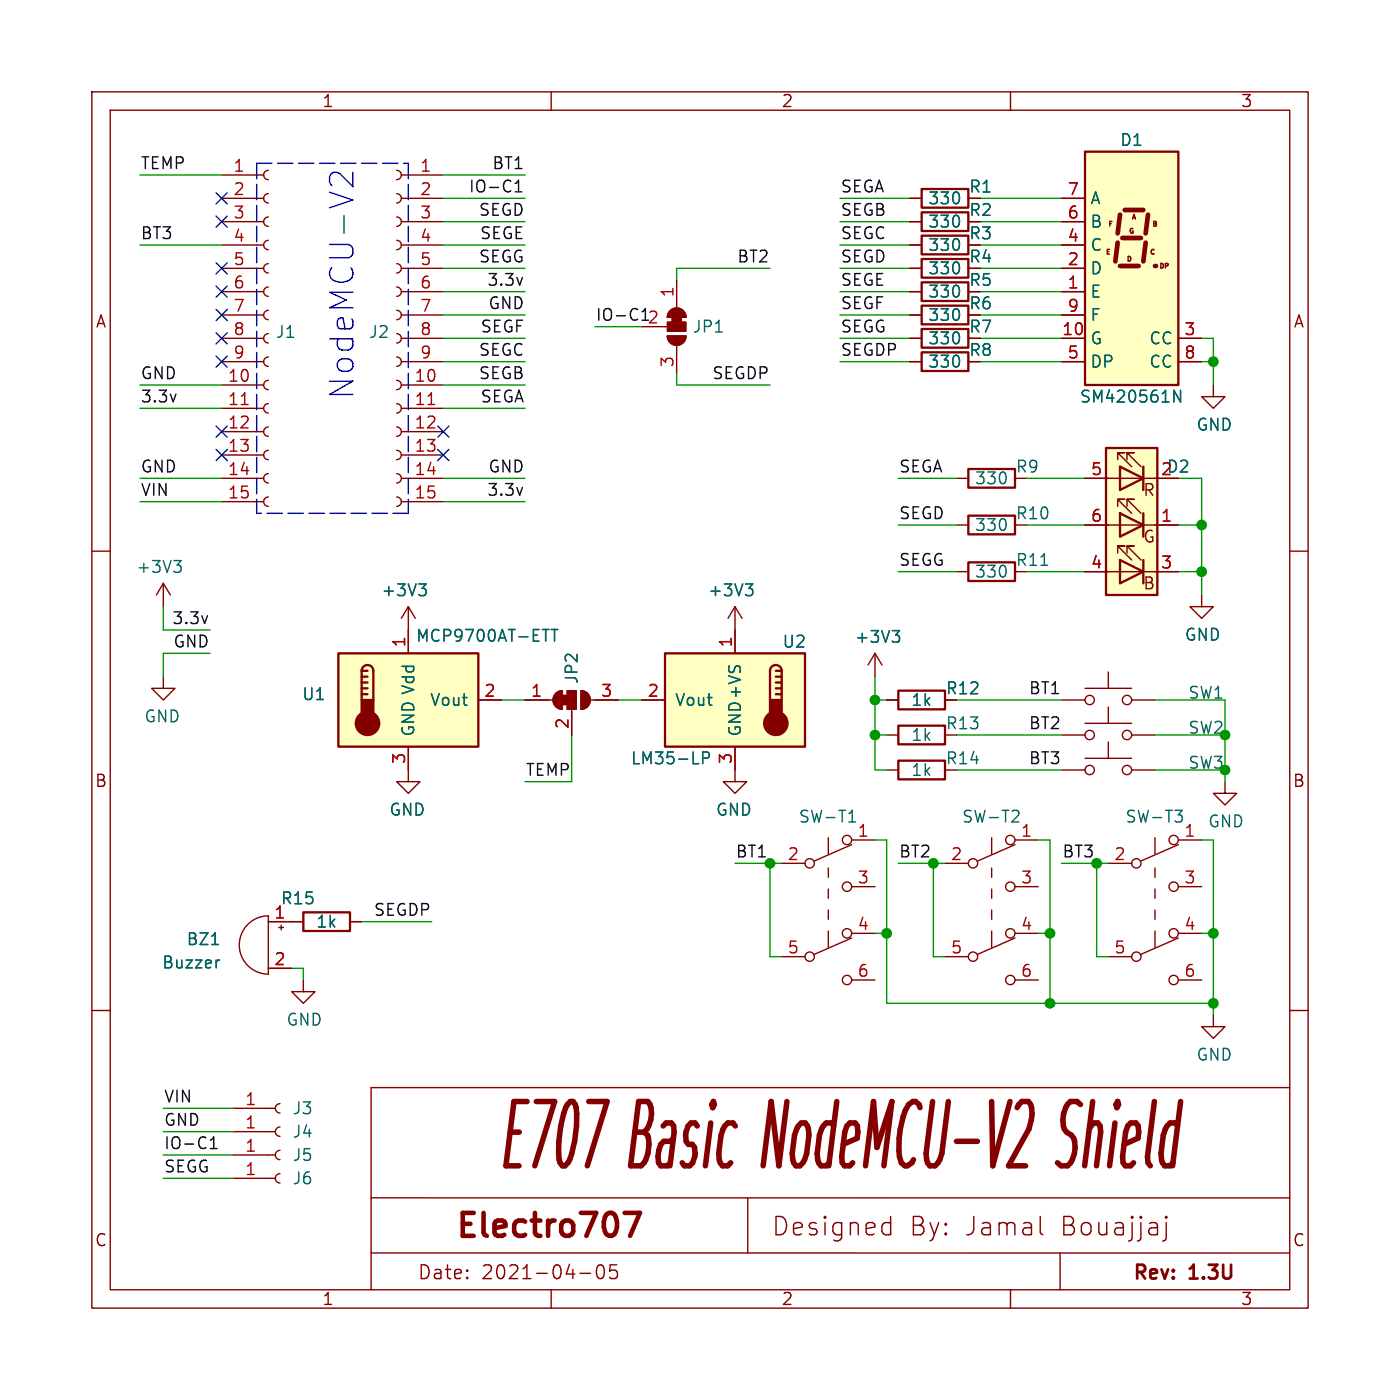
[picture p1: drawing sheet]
<svg xmlns="http://www.w3.org/2000/svg" width="152mm" height="152mm" viewBox="0 0 152 152" stroke-linecap="round" stroke-linejoin="round" font-family="sans-serif">
<g fill="none" stroke="#840000" stroke-width=".15">
<path d="M10 10h132.4v132.4h-132.4zM12 12h128.4v128.4h-128.4zM60 10v2M110 10v2M10 60h2M140.4 60h2M10 110h2M140.4 118.4h-100v22M140.4 110h2M40.4 136.4h100M40.4 130.4h100M63.1 138.6h1.2"/>
<path d="M65.1 137.8a.36 .36 0 0 1 .3-.1 .36 .36 0 0 1 .3 .3 .88 .88 0 0 1-.3 1.2 .38 .38 0 0 1-.4-.3 1.28 1.28 0 0 1 .1-1.1zM67.1 137.7h-.7v.7l.2-.1h.5l.1 .2-.1 .5-.2 .2h-.3l-.2-.2M81.4 130.4v6M96.4 133.1h.4l.2 .1M97 132.4v2M97 134.3l-.2 .1h-.4M113.2 132.4v1.7l.1 .2 .2 .1M115.4 136.4v4M127 132.4v.2M127 133.1v1.7l-.1 .2-.3 .1M127 132.4l-.1 .1 .1 .1M127 132.4v.1v.1"/>
<path d="M60 140.4v2M110 140.4v2"/>
</g>
<path d="M68 132h1.7l-1.1 2.5" fill="none" stroke="#840000" stroke-width=".5"/>
<path d="M120.4 48.8h5.6v16h-5.6z" fill="#ffffc2"/>
<path d="M120.4 48.8h5.6v16h-5.6zM121.9 50.8l2.6 1.3-2.6 1.2zM121.9 55.9l2.6 1.3-2.6 1.2zM124.5 50.8v2.5M124.5 55.9v2.5M121.9 61l2.6 1.2-2.6 1.3zM124.5 61v2.5" fill="none" stroke="#840000" stroke-width=".25"/>
<g fill="none" stroke="#840000" stroke-width=".15">
<path d="M118.1 52.1h7.6M118.1 57.2h10.2M121.7 50v-.7h.7h-.7l1.5 1.5M121.7 55.1v-.7h.7h-.7l1.5 1.5M121.9 50.8h.1M121.9 50.8v2.5zM121.9 55.9h.1M121.9 55.9v2.5zM122.7 50v-.7h.7h-.7l1.5 1.5M122.7 55.1v-.7h.7h-.7l1.5 1.5M124.5 50.8v2.5M124.5 55.9v2.5"/>
<path d="M57.1 76.2h3.1M60.5 75.5l.4-.3h.3v2a1.02 1.02 0 0 1-.9-.6 1.02 1.02 0 0 1 .2-1.1zM62.2 77.2v2.8M63.2 75.2a1.02 1.02 0 0 1 1.1 1 1.02 1.02 0 0 1-1.1 1zM64.3 76.2h3M118.1 62.2h10.2M121.7 60.2v-.8h.7h-.7l1.5 1.6M122.7 60.2v-.8h.7h-.7l1.5 1.6M44.4 83.8v1.3h-1.2l1.2 1.3 1.3-1.3h-1.3"/>
</g>
<g fill="#840000" stroke="#840000" stroke-width=".15">
<path d="M61.2 75.7h.5v1h-.5z"/>
<path d="M60.5 75.5l.4-.3h.3v2a1.02 1.02 0 0 1-.9-.6 1.02 1.02 0 0 1 .2-1.1z"/>
<path d="M61.7 75.2h1v2h-1z"/>
<path d="M63.2 75.2a1.02 1.02 0 0 1 1.1 1 1.02 1.02 0 0 1-1.1 1z"/>
</g>
<path d="M36.8 71.1h15.3v10.2h-15.3z" fill="#ffffc2"/>
<path d="M36.8 71.1h15.3v10.2h-15.3zM39.4 73a.64 .64 0 0 1 .6-.6 .64 .64 0 0 1 .6 .6v3.2M39.4 73v3.2M39.4 73h.6M39.4 73.7h.6M39.4 74.3h.6M39.4 74.9h.6M39.4 75.6h.6M33 99.3h5.1v2h-5.1z" fill="none" stroke="#840000" stroke-width=".25"/>
<g fill="#840000" stroke="#840000" stroke-width=".25">
<path d="M39.4 76.2h1.2v1.9h-1.2z"/>
<circle cx="40" cy="78.7" r="1.27"/>
</g>
<g fill="none" stroke="#840000" stroke-width=".15">
<path d="M24.1 19.1h4.6M29.2 18.5a.51 .51 0 0 0-.5 .6 .51 .51 0 0 0 .5 .5M43.2 18.5a.51 .51 0 0 1 .5 .6 .51 .51 0 0 1-.5 .5M43.7 19.1h4.6M24.1 21.6h4.6M24.1 24.1h4.6M24.1 26.7h4.6M24.1 29.2h4.6M24.1 31.8h4.6M24.1 34.3h4.6M24.1 36.8h4.6M24.1 39.4h4.6"/>
<path d="M29.2 21.1a.51 .51 0 0 0-.5 .5 .51 .51 0 0 0 .5 .5M29.2 23.6a.51 .51 0 0 0-.5 .5 .51 .51 0 0 0 .5 .5M29.2 26.2a.51 .51 0 0 0-.5 .5 .51 .51 0 0 0 .5 .5M29.2 28.7a.51 .51 0 0 0-.5 .5 .51 .51 0 0 0 .5 .5M29.2 31.2a.51 .51 0 0 0-.5 .6 .51 .51 0 0 0 .5 .5M29.2 33.8a.51 .51 0 0 0-.5 .5 .51 .51 0 0 0 .5 .5M29.2 36.3a.51 .51 0 0 0-.5 .5 .51 .51 0 0 0 .5 .5M29.2 38.9a.51 .51 0 0 0-.5 .5 .51 .51 0 0 0 .5 .5M43.2 21.1a.51 .51 0 0 1 .5 .5 .51 .51 0 0 1-.5 .5M43.2 23.6a.51 .51 0 0 1 .5 .5 .51 .51 0 0 1-.5 .5M43.2 26.2a.51 .51 0 0 1 .5 .5 .51 .51 0 0 1-.5 .5M43.2 28.7a.51 .51 0 0 1 .5 .5 .51 .51 0 0 1-.5 .5"/>
<path d="M43.2 31.2a.51 .51 0 0 1 .5 .6 .51 .51 0 0 1-.5 .5M43.2 33.8a.51 .51 0 0 1 .5 .5 .51 .51 0 0 1-.5 .5M43.2 36.3a.51 .51 0 0 1 .5 .5 .51 .51 0 0 1-.5 .5M43.2 38.9a.51 .51 0 0 1 .5 .5 .51 .51 0 0 1-.5 .5M43.7 21.6h4.6M43.7 24.1h4.6M43.7 26.7h4.6M43.7 29.2h4.6M43.7 31.8h4.6M43.7 34.3h4.6M43.7 36.8h4.6M43.7 39.4h4.6"/>
<path d="M69.8 35.6h2.8M72.6 36.6h2.1a1.02 1.02 0 0 1-1 1 1.02 1.02 0 0 1-1.1-1zM72.9 33.8a1.02 1.02 0 0 1 1.1-.2 1.02 1.02 0 0 1 .7 .9h-2.1l.1-.4zM73.7 30.5v3M73.7 37.6v3M24.1 41.9h4.6M24.1 44.5h4.6M24.1 47h4.6M24.1 49.5h4.6M24.1 52.1h4.6M24.1 54.6h4.6M29.2 41.4a.51 .51 0 0 0-.5 .5 .51 .51 0 0 0 .5 .5"/>
<path d="M29.2 43.9a.51 .51 0 0 0-.5 .6 .51 .51 0 0 0 .5 .5M29.2 46.5a.51 .51 0 0 0-.5 .5 .51 .51 0 0 0 .5 .5M29.2 49a.51 .51 0 0 0-.5 .5 .51 .51 0 0 0 .5 .5M29.2 51.6a.51 .51 0 0 0-.5 .5 .51 .51 0 0 0 .5 .5M29.2 54.1a.51 .51 0 0 0-.5 .5 .51 .51 0 0 0 .5 .5M43.2 41.4a.51 .51 0 0 1 .5 .5 .51 .51 0 0 1-.5 .5M43.2 43.9a.51 .51 0 0 1 .5 .6 .51 .51 0 0 1-.5 .5M43.2 46.5a.51 .51 0 0 1 .5 .5 .51 .51 0 0 1-.5 .5M43.2 49a.51 .51 0 0 1 .5 .5 .51 .51 0 0 1-.5 .5M43.2 51.6a.51 .51 0 0 1 .5 .5 .51 .51 0 0 1-.5 .5M43.2 54.1a.51 .51 0 0 1 .5 .5 .51 .51 0 0 1-.5 .5M43.7 41.9h4.6"/>
<path d="M43.7 44.5h4.6M43.7 47h4.6M43.7 49.5h4.6M43.7 52.1h4.6M43.7 54.6h4.6M132.1 41.9v1.3h1.2l-1.2 1.3-1.3-1.3h1.3M44.4 68.6v2.5M52.1 76.2h2.5M130.8 64.8v1.2h1.3l-1.3 1.3-1.3-1.3h1.3M44.4 81.3v2.5M27 100.6a3.2 3.2 0 0 1 2.2-.9v6.3a3.2 3.2 0 0 1-2.9-1.9 3.2 3.2 0 0 1 .7-3.5zM29.2 100.3h3.8"/>
<path d="M29.2 105.4h2.5M30.4 101h.5M30.6 100.7v.5M33 106.7v1.3h1.3l-1.3 1.2-1.3-1.2h1.3M38.1 100.3h1.3M25.4 120.7h4.6M25.4 125.7h4.6M25.4 123.2h4.6M25.4 128.3h4.6M30.5 120.1a.51 .51 0 0 0-.5 .6 .51 .51 0 0 0 .5 .5M30.5 125.2a.51 .51 0 0 0-.5 .5 .51 .51 0 0 0 .5 .5M30.5 122.7a.51 .51 0 0 0-.5 .5 .51 .51 0 0 0 .5 .5"/>
<path d="M30.5 127.8a.51 .51 0 0 0-.5 .5 .51 .51 0 0 0 .5 .5"/>
</g>
<path d="M60 68.5h.7M60.4 68.5v1.3M23.1 102.8h.7M23.9 104.5l-.2 .1" fill="none" stroke="#006464" stroke-width=".15"/>
<g fill="#840000" stroke="#840000" stroke-width=".15">
<path d="M73.2 34.5h1v.6h-1z"/>
<path d="M72.9 33.8a1.02 1.02 0 0 1 1.1-.2 1.02 1.02 0 0 1 .7 .9h-2.1l.1-.4z"/>
<path d="M72.6 35.1h2.1v1h-2.1z"/>
<path d="M72.6 36.6h2.1a1.02 1.02 0 0 1-1 1 1.02 1.02 0 0 1-1.1-1z"/>
</g>
<path d="M26.3 44h.7M46.6 44h.7" fill="none" stroke="#a90000" stroke-width=".15"/>
<path d="M118.1 16.5h10.2v25.4h-10.2z" fill="#ffffc2"/>
<path d="M118.1 16.5h10.2v25.4h-10.2z" fill="none" stroke="#840000" stroke-width=".25"/>
<path d="M121.7 26.4l-.3 2M121.9 23.4l-.2 2M121.9 29h2.1M122.2 25.9h2M122.4 22.9h2.1M124.7 26.4l-.2 2M125 23.4l-.3 2" fill="none" stroke="#840000" stroke-width=".51"/>
<circle cx="125.7" cy="29" r=".25" fill="#840000"/>
<g fill="none" stroke="#840000" stroke-width=".15">
<path d="M99.1 39.4h1.2M115.6 21.6h2.5M115.6 24.1h2.5M115.6 26.7h2.5M115.6 29.2h2.5M115.6 31.8h2.5M115.6 34.3h2.5M115.6 36.8h2.5M115.6 39.4h2.5M120.8 27.2h-.3v.5M121 24.1h-.2v.5M123 27.9h-.2v.5"/>
<path d="M123.3 23.8l.1-.5 .2 .5M125.8 24.1h-.2v.5M126.6 28.7h-.2v.5M127.1 28.7h-.2v.5M128.3 36.8h2.5M128.3 39.4h2.5M104.1 52.1h1.3M104.1 57.2h1.3M80 66l.8 1.3M80 66l-.8 1.3M80 66v2.6M104.1 62.2h1.3"/>
<path d="M115.6 76.2h2.5M118.1 78.7h5.1M118.1 74.9h5.1M120.6 73.2v1.7M120.6 77v1.7M123.2 76.2h2.5M80 83.8v1.3h-1.3l1.3 1.3 1.3-1.3h-1.3M115.6 80h2.5M115.6 83.8h2.5M118.1 82.6h5.1M120.6 80.8v1.8M123.2 80h2.5"/>
<path d="M123.2 83.8h2.5"/>
<circle cx="118.6" cy="76.2" r=".51"/>
<circle cx="122.7" cy="76.2" r=".51"/>
<circle cx="118.6" cy="80" r=".51"/>
<circle cx="118.6" cy="83.8" r=".51"/>
<circle cx="122.7" cy="83.8" r=".51"/>
<circle cx="122.7" cy="80" r=".51"/>
</g>
<path d="M128.5 42.5v1.3l-.7-1.3v1.3M81.2 63.6h.7l-.4 .4M81.7 64l.2 .3v.3l-.2 .2M113.3 61.5h.7" fill="none" stroke="#006464" stroke-width=".15"/>
<path d="M100.3 38.4h5.1v2h-5.1zM105.4 51.1h5.1v2h-5.1zM105.4 56.1h5.1v2.1h-5.1zM105.4 61.2h5.1v2h-5.1z" fill="none" stroke="#840000" stroke-width=".25"/>
<path d="M72.4 71.1h15.2v10.2h-15.2z" fill="#ffffc2"/>
<g fill="none" stroke="#840000" stroke-width=".25">
<path d="M100.3 33.3h5.1v2h-5.1zM100.3 23.1h5.1v2h-5.1zM100.3 25.7h5.1v2h-5.1zM100.3 30.7h5.1v2.1h-5.1zM100.3 20.6h5.1v2h-5.1zM100.3 28.2h5.1v2h-5.1zM100.3 35.8h5.1v2h-5.1zM72.4 71.1h15.2v10.2h-15.2zM84.5 73h.6M84.5 73.7h.6M84.5 74.3h.6M84.5 74.9h.6"/>
<path d="M84.5 75.6h.6M85.1 73a.64 .64 0 0 0-.6-.6 .64 .64 0 0 0-.7 .6v3.2M85.1 73v3.2M97.8 75.2h5.1v2h-5.1zM97.8 79h5.1v2h-5.1zM97.8 82.8h5.1v2h-5.1z"/>
</g>
<g fill="#840000" stroke="#840000" stroke-width=".25">
<path d="M83.8 76.2h1.3v1.9h-1.3z"/>
<circle cx="84.5" cy="78.7" r="1.27"/>
</g>
<g fill="none" stroke="#840000" stroke-width=".15">
<path d="M99.1 34.3h1.2M99.1 24.1h1.2M99.1 26.7h1.2M99.1 31.8h1.2M99.1 21.6h1.2M99.1 29.2h1.2M99.1 36.8h1.2M99.1 39.4h1.2M115.6 34.3h2.5M115.6 24.1h2.5M115.6 26.7h2.5M115.6 31.8h2.5"/>
<path d="M115.6 21.6h2.5M115.6 29.2h2.5M115.6 36.8h2.5M115.6 39.4h2.5M128.3 36.8h2.5M128.3 39.4h2.5M118.1 57.2h2.5M118.1 52.1h2.5M125.7 57.2h2.6M17.8 73.7v1.2h-1.3l1.3 1.3 1.2-1.3h-1.2M17.8 63.5l.7 1.3M17.8 63.5l-.8 1.3"/>
<path d="M17.8 63.5v2.5M44.4 66l.8 1.3M44.4 66l-.7 1.3M44.4 66v5.1M52.1 76.2h2.5M57.1 76.2h2.6M62.2 77.5v2.5M64.8 76.2h2.5M69.8 76.2h2.6M80 68.6v2.5M95.2 71.1l-.7 1.3M95.2 71.1l.8 1.3"/>
<path d="M95.2 71.1v2.6M96.5 76.2h1.3M118.1 62.2h2.5M125.7 62.2h2.6M44.4 81.3v2.5M80 81.3v2.5M85.1 94h2.5M90.2 91.2v1.8M90.2 94.5v1M90.2 96.8v1M90.2 99.1v1M92.7 91.4h2.5"/>
<path d="M92.7 96.5h2.5M92.7 91.9l-4.1 1.8M96.5 83.8h1.3M96.5 80h1.3M102.9 94h2.5M107.9 91.2v1.8M107.9 94.5v1M107.9 96.8v1M107.9 99.1v1M110.5 91.4h2.5M110.5 96.5h2.5M110.5 91.9l-4.1 1.8"/>
<path d="M120.6 94h2.6M125.7 91.2v1.8M125.7 94.5v1M125.7 96.8v1M125.7 99.1v1M128.3 91.9l-4.1 1.8M128.3 91.4h2.5M128.3 96.5h2.5M133.3 85.1v1.3h1.3l-1.3 1.2-1.2-1.2h1.2M29.2 100.3h3.8M29.2 105.4h2.5M38.1 100.3h1.3"/>
<path d="M85.1 104.1h2.5M90.2 101.3v1.8M92.7 101.6h2.5M92.7 106.7h2.5M92.7 102.1l-4.1 1.8M102.9 104.1h2.5M107.9 101.3v1.8M110.5 101.6h2.5M110.5 106.7h2.5M110.5 102.1l-4.1 1.8M120.6 104.1h2.6M125.7 101.3v1.8"/>
<path d="M128.3 102.1l-4.1 1.8M128.3 101.6h2.5M128.3 106.7h2.5M132.1 110.5v1.3h1.2l-1.2 1.2-1.3-1.2h1.3"/>
<circle cx="88.1" cy="94" r=".51"/>
<circle cx="92.2" cy="96.5" r=".51"/>
<circle cx="92.2" cy="91.4" r=".51"/>
<circle cx="105.9" cy="94" r=".51"/>
<circle cx="110" cy="96.5" r=".51"/>
<circle cx="110" cy="91.4" r=".51"/>
<circle cx="123.7" cy="94" r=".51"/>
<circle cx="127.8" cy="91.4" r=".51"/>
<circle cx="127.8" cy="96.5" r=".51"/>
<circle cx="88.1" cy="104.1" r=".51"/>
<circle cx="92.2" cy="101.6" r=".51"/>
<circle cx="92.2" cy="106.7" r=".51"/>
<circle cx="105.9" cy="104.1" r=".51"/>
<circle cx="110" cy="101.6" r=".51"/>
<circle cx="110" cy="106.7" r=".51"/>
<circle cx="123.7" cy="104.1" r=".51"/>
<circle cx="127.8" cy="106.7" r=".51"/>
<circle cx="127.8" cy="101.6" r=".51"/>
</g>
<g fill="none" stroke="#006464" stroke-width=".15">
<path d="M128.5 42.5v1.3l-.7-1.3v1.3M18.9 61h.8l-.4 .5M19.5 61.5l.2 .3v.3l-.2 .2M45.6 63.6h.8l-.4 .4M46.1 64l.3 .3v.3l-.3 .2M60 68.5h.7M60.4 68.5v1.3M81.2 63.6h.7l-.4 .4M81.7 64l.2 .3v.3l-.2 .2M97.1 68.6h.8l-.4 .5M97.7 69.1l.2 .3v.3l-.2 .2M76.5 82.5h.5a.34 .34 0 0 0 .2-.3 .34 .34 0 0 0-.2-.3h-.5v1.2"/>
<path d="M92.4 89.5h.7M92.5 88.5l.3-.3v1.3M110.7 88.2l.1 .1a.34 .34 0 0 1 .1 .5l-.8 .7h.8M127.9 88.2h.8l-.4 .5M128.5 88.7l.2 .2-.1 .5M23.1 102.8h.7M23.9 104.5l-.2 .1"/>
</g>
<path d="M56.1 20l.3-.4v1.3M56.1 20.9h.7M22.9 125h.7M22.9 124.1l.4-.3v1.2" fill="none" stroke="#0f0f0f" stroke-width=".15"/>
<path d="M27.9 17.8h16.5M27.9 17.8v38.1M44.4 17.8v38.1M44.4 55.9h-16.5" fill="none" stroke="#0000c2" stroke-width=".15" stroke-dasharray="1.7 .6"/>
<g fill="none" stroke="#009600" stroke-width=".15">
<path d="M15.2 19.1h8.9M48.3 19.1h8.8M15.2 26.7h8.9M48.3 24.1h8.8M48.3 39.4h8.8M48.3 36.8h8.8M48.3 34.3h8.8M48.3 21.6h8.8M48.3 26.7h8.8M48.3 31.8h8.8M48.3 29.2h8.8M64.8 35.6h5"/>
<path d="M83.8 29.2h-10.1v1.3M91.4 24.1h7.7M91.4 39.4h7.7M91.4 36.8h7.7M91.4 34.3h7.7M91.4 21.6h7.7M91.4 26.7h7.7M91.4 31.8h7.7M91.4 29.2h7.7M106.7 24.1h8.9M106.7 39.4h8.9M106.7 36.8h8.9"/>
<path d="M106.7 34.3h8.9M106.7 21.6h8.9M106.7 26.7h8.9M106.7 31.8h8.9M106.7 29.2h8.9M130.8 39.4h1.3M130.8 36.8h1.3v5.1M15.2 52.1h8.9M15.2 44.5h8.9M15.2 54.6h8.9M15.2 41.9h8.9M48.3 52.1h8.8"/>
<path d="M48.3 44.5h8.8M48.3 54.6h8.8M48.3 41.9h8.8M73.7 40.6v1.3h10.1M97.8 52.1h6.3M97.8 57.2h6.3M111.8 52.1h6.3M111.8 57.2h6.3M128.3 52.1h2.5v12.7M128.3 57.2h2.5M17.8 66v2.6h5.1M22.9 71.1h-5.1v2.6"/>
<path d="M54.6 76.2h2.5M67.3 76.2h2.5M95.2 73.7v10.1h1.3M95.2 76.2h1.3M97.8 62.2h6.3M104.1 76.2h11.5M111.8 62.2h6.3M125.7 76.2h7.6v8.9M128.3 62.2h2.5M62.2 80v5.1h-5.1M80 94h5.1M83.8 94v10.1h1.3"/>
<path d="M95.2 91.4h1.3v17.8h35.6M95.2 80h1.3M97.8 94h5.1M101.6 94v10.1h1.3M104.1 83.8h11.5M104.1 80h11.5M113 91.4h1.3v17.8M115.6 94h5M119.4 94v10.1h1.2M125.7 83.8h7.6M125.7 80h7.6M130.8 91.4h1.3v19.1"/>
<path d="M31.7 105.4h1.3v1.3M39.4 100.3h7.6M95.2 101.6h1.3M113 101.6h1.3M130.8 101.6h1.3M17.8 128.3h7.6M17.8 123.2h7.6M17.8 125.7h7.6M17.8 120.7h7.6"/>
</g>
<g fill="none" stroke="#000084" stroke-width=".15">
<path d="M23.5 38.8l1.2 1.2M23.5 23.5l1.2 1.2M23.5 21l1.2 1.2M23.5 33.7l1.2 1.2M23.5 31.1l1.2 1.3M23.5 28.6l1.2 1.2M23.5 36.2l1.2 1.2M24.7 38.8l-1.2 1.2M24.7 23.5l-1.2 1.2M24.7 21l-1.2 1.2M24.7 33.7l-1.2 1.2M24.7 31.1l-1.2 1.3"/>
<path d="M24.7 28.6l-1.2 1.2M24.7 36.2l-1.2 1.2M23.5 48.9l1.2 1.2M23.5 46.4l1.2 1.2M24.7 48.9l-1.2 1.2M24.7 46.4l-1.2 1.2M47.7 48.9l1.2 1.2M47.7 46.4l1.2 1.2M48.9 48.9l-1.2 1.2M48.9 46.4l-1.2 1.2"/>
</g>
<path d="M38.4 18.7v1.6l-1.4-1.4a.69 .69 0 0 0-1.1 .3v.6l.2 .4" fill="none" stroke="#0000c2" stroke-width=".15"/>
<g fill="#009600" stroke="#009600" stroke-width=".15">
<circle cx="96.5" cy="101.6" r=".51"/>
<circle cx="83.8" cy="94" r=".51"/>
<circle cx="101.6" cy="94" r=".51"/>
<circle cx="132.1" cy="39.4" r=".51"/>
<circle cx="130.8" cy="57.2" r=".51"/>
<circle cx="130.8" cy="62.2" r=".51"/>
<circle cx="95.3" cy="80" r=".51"/>
<circle cx="95.3" cy="76.2" r=".51"/>
<circle cx="114.3" cy="101.6" r=".51"/>
<circle cx="114.3" cy="109.2" r=".51"/>
<circle cx="119.4" cy="94" r=".51"/>
<circle cx="133.4" cy="83.8" r=".51"/>
<circle cx="133.4" cy="80" r=".51"/>
<circle cx="132.1" cy="109.2" r=".51"/>
<circle cx="132.1" cy="101.6" r=".51"/>
</g>
<text font-size="9.7" fill="#840000" x="53.8" y="128.1">E707 Basic NodeMCU-V2 Shield</text>
<text font-size="3.5" fill="#0000c2" x="38.7" y="43.4" transform="rotate(-90 38.7 43.4)">NodeMCU-V2</text>
<text font-size="3.5" fill="#840000" x="49.3" y="135.4">Electro707</text>
<g font-size="2.8" fill="#840000">
<text x="83.9" y="134.7">Designed</text>
<text x="98.9" y="134.7">By:</text>
<text x="105" y="134.7">Jamal</text>
<text x="115.4" y="134.7">Bouajjaj</text>
</g>
<g font-size="2.1" fill="#840000">
<text x="45.4" y="139.5">Date:</text>
<text x="52.4" y="139.5">2021-04-05</text>
<text x="123.1" y="139.7">Rev:</text>
<text x="129.5" y="139.7">1.3U</text>
</g>
<g font-size="1.8" fill="#840000">
<text x="35" y="11.9">1</text>
<text x="85" y="11.9">2</text>
<text x="135" y="11.9">3</text>
<text x="105.4" y="23.7">R2</text>
<text x="105.4" y="21.2">R1</text>
<text x="105.4" y="26.3">R3</text>
<text x="105.4" y="28.8">R4</text>
<text x="10.3" y="35.9">A</text>
<text x="105.4" y="33.9">R6</text>
<text x="105.4" y="31.3">R5</text>
<text x="140.7" y="35.9">A</text>
<text x="105.4" y="39">R8</text>
<text x="105.4" y="36.4">R7</text>
<text x="124.4" y="54.2">R</text>
<text x="124.4" y="59.3">G</text>
<text x="124.4" y="64.4">B</text>
<text x="102.9" y="75.8">R12</text>
<text x="10.3" y="85.9">B</text>
<text x="140.7" y="85.9">B</text>
<text x="10.3" y="135.9">C</text>
<text x="140.7" y="135.9">C</text>
<text x="35" y="142.3">1</text>
<text x="85" y="142.3">2</text>
<text x="135" y="142.3">3</text>
</g>
<g font-size="1.8" fill="#006464">
<text x="121.8" y="16.1">D1</text>
<text x="101" y="22.5">330</text>
<text x="118.6" y="22.5">A</text>
<text x="101" y="25">330</text>
<text x="101" y="27.5">330</text>
<text x="118.6" y="25">B</text>
<text x="118.6" y="27.5">C</text>
<text x="101" y="35.2">330</text>
<text x="101" y="32.6">330</text>
<text x="101" y="30.1">330</text>
<text x="118.6" y="30.1">D</text>
<text x="118.6" y="32.6">E</text>
<text x="118.6" y="35.2">F</text>
<text x="29.9" y="37">J1</text>
<text x="40.1" y="37">J2</text>
<text x="75.3" y="36.4">JP1</text>
<text x="101" y="40.2">330</text>
<text x="101" y="37.7">330</text>
<text x="118.6" y="37.7">G</text>
<text x="118.6" y="40.2">DP</text>
<text x="125" y="37.7">CC</text>
<text x="125" y="40.2">CC</text>
<text x="117.5" y="44">SM420561N</text>
<text x="130.2" y="47.1">GND</text>
<text x="106" y="52.9">330</text>
<text x="110.5" y="51.7">R9</text>
<text x="106" y="58">330</text>
<text x="110.5" y="56.7">R10</text>
<text x="14.8" y="62.6">+3V3</text>
<text x="41.4" y="65.1">+3V3</text>
<text x="77" y="65.1">+3V3</text>
<text x="106" y="63.1">330</text>
<text x="110.5" y="61.8">R11</text>
<text x="45.2" y="70.1">MCP9700AT-ETT</text>
<text x="85.1" y="70.7">U2</text>
<text x="93" y="70.2">+3V3</text>
<text x="128.9" y="70">GND</text>
<text x="32.8" y="76.4">U1</text>
<text x="46.7" y="77.1">Vout</text>
<text x="63.1" y="74.5" transform="rotate(-90 63.1 74.5)">JP2</text>
<text x="73.4" y="77.1">Vout</text>
<text x="99.1" y="77.1">1k</text>
<text x="129.3" y="76.3">SW1</text>
<text x="15.6" y="78.8">GND</text>
<text x="45.3" y="80.3" transform="rotate(-90 45.3 80.3)">GND Vdd</text>
<text x="68.6" y="83.4">LM35-LP</text>
<text x="80.9" y="80.3" transform="rotate(-90 80.9 80.3)">GND+VS</text>
<text x="99.1" y="80.9">1k</text>
<text x="102.9" y="83.4">R14</text>
<text x="102.9" y="79.6">R13</text>
<text x="129.3" y="80.1">SW2</text>
<text x="129.3" y="83.9">SW3</text>
<text x="42.3" y="89">GND</text>
<text x="77.9" y="89">GND</text>
<text x="86.9" y="89.8">SW-T1</text>
<text x="99.1" y="84.7">1k</text>
<text x="104.6" y="89.8">SW-T2</text>
<text x="122.4" y="89.8">SW-T3</text>
<text x="128.8" y="91.2">1</text>
<text x="131.4" y="90.3">GND</text>
<text x="30.5" y="98.7">R15</text>
<text x="34.3" y="101.2">1k</text>
<text x="17.6" y="105.6">Buzzer</text>
<text x="20.2" y="103.1">BZ1</text>
<text x="31.1" y="111.9">GND</text>
<text x="130.2" y="115.7">GND</text>
<text x="31.8" y="121.5">J3</text>
<text x="31.8" y="124.1">J4</text>
<text x="31.8" y="126.6">J5</text>
<text x="31.8" y="129.1">J6</text>
</g>
<g font-size="1.8" fill="#0f0f0f">
<text x="15.2" y="18.5">TEMP</text>
<text x="51" y="21.1">IO-C1</text>
<text x="52" y="23.6">SEGD</text>
<text x="53.5" y="18.5">BT1</text>
<text x="91.4" y="21.1">SEGA</text>
<text x="91.4" y="23.6">SEGB</text>
<text x="15.2" y="26.1">BT3</text>
<text x="52" y="28.7">SEGG</text>
<text x="52.2" y="26.1">SEGE</text>
<text x="80.2" y="28.7">BT2</text>
<text x="91.4" y="28.7">SEGD</text>
<text x="91.4" y="26.1">SEGC</text>
<text x="53" y="31.2">3.3v</text>
<text x="53.1" y="33.8">GND</text>
<text x="64.8" y="35">IO-C1</text>
<text x="70.4" y="35.3">2</text>
<text x="91.4" y="33.8">SEGF</text>
<text x="91.4" y="31.2">SEGE</text>
<text x="15.2" y="41.4">GND</text>
<text x="52" y="38.8">SEGC</text>
<text x="52" y="41.4">SEGB</text>
<text x="52.2" y="36.3">SEGF</text>
<text x="77.4" y="41.4">SEGDP</text>
<text x="91.4" y="36.3">SEGG</text>
<text x="91.4" y="38.8">SEGDP</text>
<text x="15.2" y="43.9">3.3v</text>
<text x="52.2" y="43.9">SEGA</text>
<text x="15.2" y="51.5">GND</text>
<text x="53.1" y="51.5">GND</text>
<text x="97.8" y="51.5">SEGA</text>
<text x="15.2" y="54.1">VIN</text>
<text x="53" y="54.1">3.3v</text>
<text x="97.8" y="56.6">SEGD</text>
<text x="97.8" y="61.7">SEGG</text>
<text x="18.7" y="68">3.3v</text>
<text x="18.8" y="70.6">GND</text>
<text x="111.9" y="75.7">BT1</text>
<text x="111.9" y="79.5">BT2</text>
<text x="111.9" y="83.3">BT3</text>
<text x="57.1" y="84.6">TEMP</text>
<text x="80" y="93.4">BT1</text>
<text x="97.8" y="93.4">BT2</text>
<text x="115.6" y="93.4">BT3</text>
<text x="40.6" y="99.8">SEGDP</text>
<text x="17.8" y="120.1">VIN</text>
<text x="17.8" y="125.2">IO-C1</text>
<text x="17.8" y="122.7">GND</text>
<text x="17.8" y="127.7">SEGG</text>
</g>
<g font-size="1.8" fill="#a90000">
<text x="25.3" y="18.8">1</text>
<text x="25.3" y="21.3">2</text>
<text x="25.3" y="23.9">3</text>
<text x="45.6" y="18.8">1</text>
<text x="45.6" y="21.3">2</text>
<text x="45.6" y="23.9">3</text>
<text x="116.1" y="21.3">7</text>
<text x="116.1" y="23.9">6</text>
<text x="25.3" y="26.4">4</text>
<text x="25.3" y="29">5</text>
<text x="45.6" y="26.4">4</text>
<text x="45.6" y="29">5</text>
<text x="116.1" y="26.4">4</text>
<text x="116.1" y="29">2</text>
<text x="25.3" y="31.5">6</text>
<text x="25.3" y="34">7</text>
<text x="45.6" y="31.5">6</text>
<text x="45.6" y="34">7</text>
<text x="73.4" y="32.5" transform="rotate(-90 73.4 32.5)">1</text>
<text x="116.1" y="31.5">1</text>
<text x="116.1" y="34">9</text>
<text x="24.7" y="41.7">10</text>
<text x="25.3" y="36.6">8</text>
<text x="25.3" y="39.1">9</text>
<text x="45" y="41.7">10</text>
<text x="45.6" y="36.6">8</text>
<text x="45.6" y="39.1">9</text>
<text x="73.4" y="40.1" transform="rotate(-90 73.4 40.1)">3</text>
<text x="115.5" y="36.6">10</text>
<text x="116.1" y="39.1">5</text>
<text x="128.8" y="36.6">3</text>
<text x="128.8" y="39.1">8</text>
<text x="24.7" y="44.2">11</text>
<text x="24.7" y="46.7">12</text>
<text x="45" y="44.2">11</text>
<text x="45" y="46.7">12</text>
<text x="24.7" y="49.3">13</text>
<text x="24.7" y="51.8">14</text>
<text x="45" y="49.3">13</text>
<text x="45" y="51.8">14</text>
<text x="118.7" y="51.8">5</text>
<text x="126.3" y="51.8">2D2</text>
<text x="24.7" y="54.4">15</text>
<text x="45" y="54.4">15</text>
<text x="118.7" y="56.9">6</text>
<text x="126.3" y="56.9">1</text>
<text x="118.7" y="62">4</text>
<text x="126.3" y="62">3</text>
<text x="44.2" y="70.6" transform="rotate(-90 44.2 70.6)">1</text>
<text x="79.8" y="70.6" transform="rotate(-90 79.8 70.6)">1</text>
<text x="52.6" y="75.9">2</text>
<text x="57.7" y="75.9">1</text>
<text x="65.3" y="75.9">3</text>
<text x="70.4" y="75.9">2</text>
<text x="44.2" y="83.3" transform="rotate(-90 44.2 83.3)">3</text>
<text x="62" y="79.4" transform="rotate(-90 62 79.4)">2</text>
<text x="79.8" y="83.3" transform="rotate(-90 79.8 83.3)">3</text>
<text x="85.7" y="93.7">2</text>
<text x="93.3" y="91.2">1</text>
<text x="103.4" y="93.7">2</text>
<text x="111.1" y="91.2">1</text>
<text x="121.2" y="93.7">2</text>
<text x="29.8" y="100.1">1</text>
<text x="93.3" y="96.3">3</text>
<text x="93.3" y="101.3">4</text>
<text x="111.1" y="96.3">3</text>
<text x="111.1" y="101.3">4</text>
<text x="128.8" y="96.3">3</text>
<text x="128.8" y="101.3">4</text>
<text x="29.8" y="105.2">2</text>
<text x="85.7" y="103.9">5</text>
<text x="93.3" y="106.4">6</text>
<text x="103.4" y="103.9">5</text>
<text x="111.1" y="106.4">6</text>
<text x="121.2" y="103.9">5</text>
<text x="128.8" y="106.4">6</text>
<text x="26.6" y="120.4">1</text>
<text x="26.6" y="125.5">1</text>
<text x="26.6" y="122.9">1</text>
<text x="26.6" y="128">1</text>
</g>
<g font-size=".7" fill="#840000">
<text x="120.2" y="27.9">E</text>
<text x="120.5" y="24.9">F</text>
<text x="122.5" y="28.7">D</text>
<text x="122.8" y="25.6">G</text>
<text x="123" y="24.1">A</text>
<text x="125" y="27.9">C</text>
<text x="125.3" y="24.9">B</text>
<text x="126.1" y="29.4">DP</text>
</g>
</svg>
